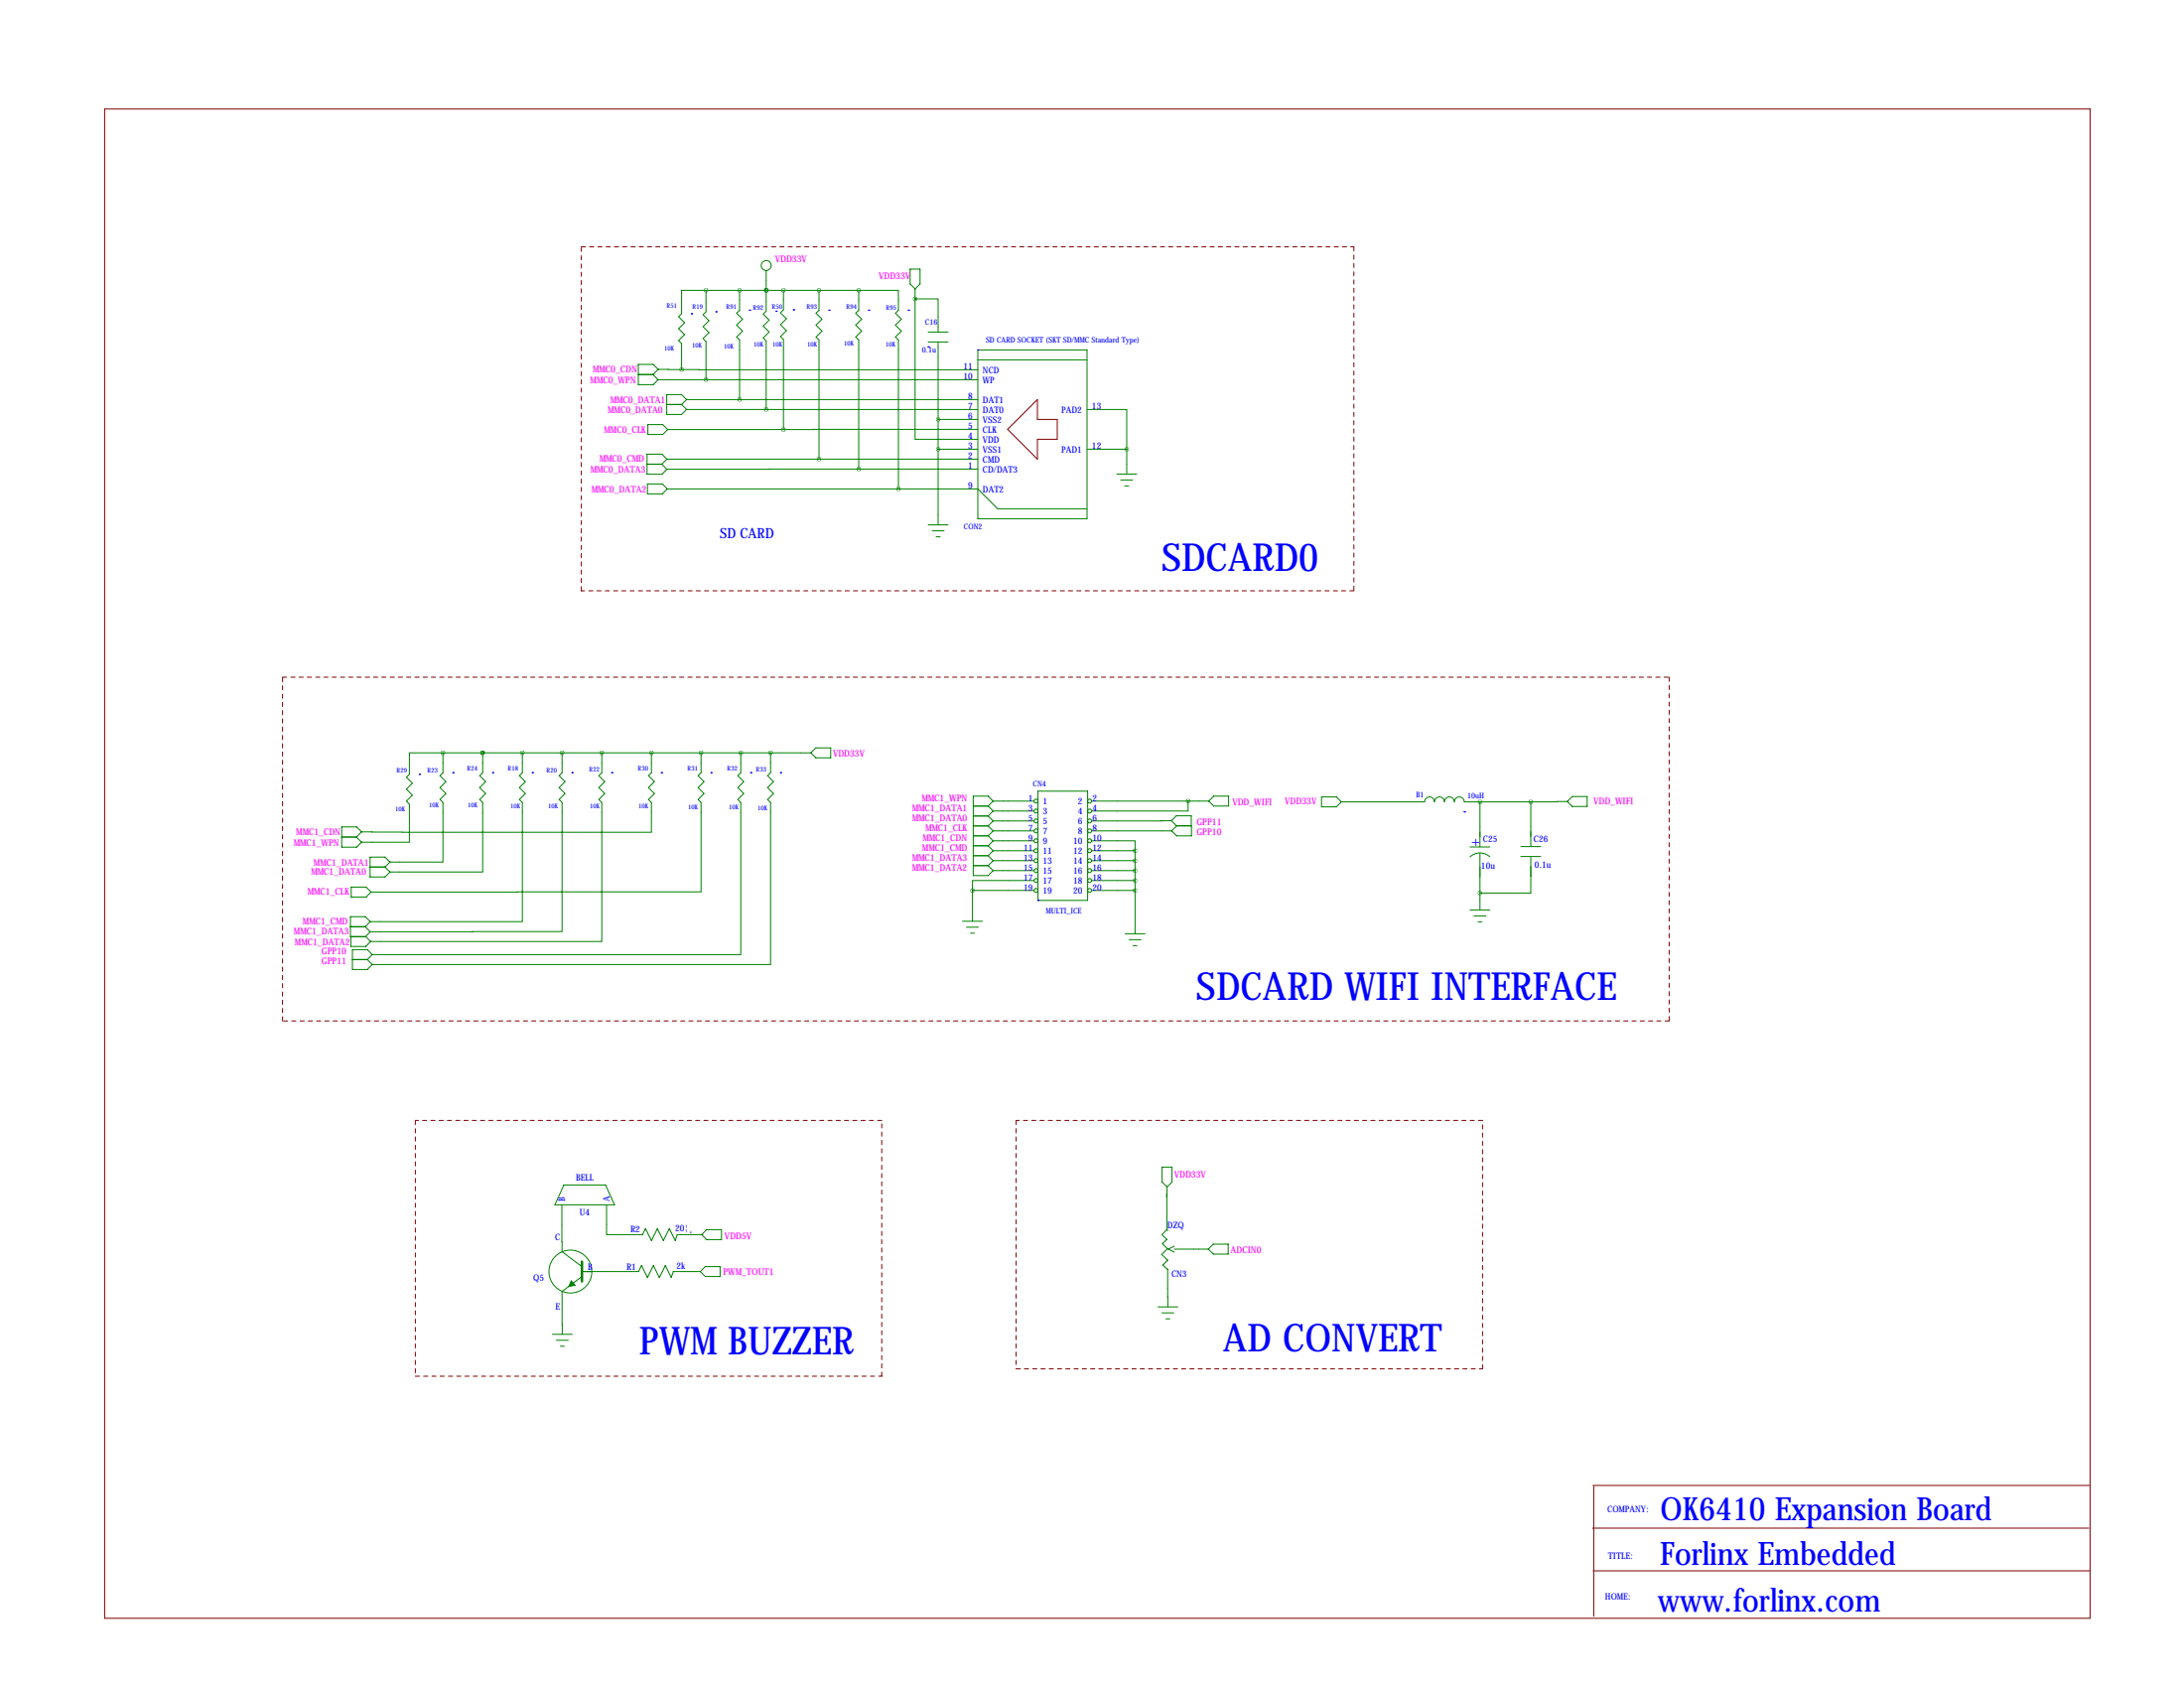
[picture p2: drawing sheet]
<svg xmlns="http://www.w3.org/2000/svg" width="559mm" height="432mm" viewBox="0 0 559 432" stroke-linecap="round" stroke-linejoin="round" font-family="sans-serif">
<path d="M26.8 27.9h508v386.1h-508zM257.8 109.8l7.6-7.6v5.1h5.1v5.1h-5.1v5zM407.6 380h127M407.5 390.9h127M407.8 380.2v33.3M407.6 401.8h127" fill="none" stroke="#800000" stroke-width=".25"/>
<g fill="none" stroke="#800000" stroke-width=".25" stroke-dasharray="1.1 1.1">
<path d="M148.7 63.1h197.7M346.4 63.1v88M148.7 151.1v-88M346.4 151.1h-197.7M72.3 173.2h354.8M427.1 173.2v88M72.3 261.2v-88M427.1 261.2h-354.8M106.3 286.6v65.4M225.6 286.6h-119.3M260 286.6v63.6M379.3 286.6h-119.3"/>
<path d="M106.3 352h119.3M225.6 352v-65.4M260 350.2h119.3M379.3 350.2v-63.6"/>
</g>
<g fill="none" stroke="#008000" stroke-width=".25">
<path d="M180.6 74.3h-6.2v6l-.8 .7 1.6 1.6-1.6 1.5 1.6 1.5-1.6 1.5 .8 .8v6.6M180.6 74.3v5.5l-.7 .7 1.5 1.5-1.5 1.6 1.5 1.5-1.5 1.5 .7 .8v9.7M180.6 74.3h39.1M189.2 74.3v5l-.7 .8 1.5 1.5-1.5 1.6 1.5 1.5-1.5 1.5 .7 .8v15.2M196 69.2v10.4l-.7 .8 1.5 1.5-1.5 1.5 1.5 1.5-1.5 1.6 .7 .7v17.5M196 74.3h.1M200.5 74.3v4.9l-.8 .8 1.5 1.5-1.5 1.6 1.5 1.5-1.5 1.5 .8 .8v23M209.5 74.3v5l-.7 .8 1.5 1.5-1.5 1.6 1.5 1.5-1.5 1.5 .7 .8v30.4M219.7 74.3v5l-.8 .8 1.6 1.5-1.6 1.6 1.6 1.5-1.6 1.5 .8 .8v33M219.7 74.3h10.2v5l-.8 .8 1.5 1.5-1.5 1.6 1.5 1.5-1.5 1.5 .8 .8v38.1M232.9 68.8h2.5v3.8l-1.3 1.3-1.2-1.3zM234.1 76.5v35.9h16.1"/>
<path d="M234.1 76.5h5.9v8.4M234.1 76.5h.1M234.1 73.9v2.6M163.3 93.2h3.8l1.3 1.3-1.3 1.3h-3.8zM163.3 95.9h3.8l1.3 1.2-1.3 1.3h-3.8zM168.4 94.5h6M168.4 97.1h81.8M174.4 94.5l75.8 .1M237.5 87.5h5.1M237.5 84.9h5.1M240 87.5v46.8M250.2 89.5h27.9v43.2h-27.9z"/>
<path d="M250.2 92h27.9M165.6 118.7h3.8M165.8 108.6h3.8l1.2 1.3-1.2 1.3h-3.8zM169.4 118.8l1.2 1.2M170.6 103.5h3.8M170.6 117.4h79.6M170.6 117.4l-1.2-1.2h-3.8v5.1h3.8l1.2-1.3M170.6 117.4l-1.2 1.3M170.8 109.9h29.7M174.4 103.5l1.3 1.2M175.7 104.7h74.5M175.7 102.2h74.5"/>
<path d="M175.7 102.2l-1.3-1.3h-3.8v5.1h3.8l1.3-1.3M175.7 102.2l-1.3 1.3M219.7 120h-49.1M219.7 120h30.5M240 114.9h10.2M240 107.3h10.2M250.2 109.8l-49.7 .1M278.1 104.7h10.2v10.2M278.1 114.9h10.2M288.3 114.9v6.4M165.7 123.8h3.8l1.2 1.3-1.2 1.2h-3.8zM170.7 125.1h79.5l5.1 5h22.8"/>
<path d="M237.5 134.3h5.1M238.5 135.8h3.1M239.5 137.3h1M285.8 121.3h5M286.8 122.8h3M287.8 124.3h1M113.3 192.6v5.1l-.7 .7 1.5 1.5-1.5 1.6 1.5 1.5-1.5 1.5 .7 .8v15.2h-13.5M113.3 192.6h-8.6v5.5l-.7 .7 1.5 1.6-1.5 1.5 1.5 1.5-1.5 1.5 .7 .8v9.7h-12.2M113.3 192.6h94.2M123.5 192.6v5.1l-.8 .7 1.6 1.5-1.6 1.6 1.6 1.5-1.6 1.5 .8 .8v17.8h-23.7M123.5 192.6h.1M133.7 192.6v5.1l-.8 .7 1.5 1.5-1.5 1.6 1.5 1.5-1.5 1.5 .8 .8v30.5h-39"/>
<path d="M143.8 192.6v5.1l-.7 .7 1.5 1.5-1.5 1.6 1.5 1.5-1.5 1.5 .7 .8v33l-49.1 .1M154 192.6v5.1l-.8 .7 1.5 1.5-1.5 1.6 1.5 1.5-1.5 1.5 .8 .8v35.5h-59.2M166.7 192.6v5.1l-.8 .7 1.5 1.5-1.5 1.6 1.5 1.5-1.5 1.5 .8 .8v7.6l-74.2-.1M179.4 192.6v5.1l-.8 .7 1.5 1.5-1.5 1.6 1.5 1.5-1.5 1.5 .8 .8v22.8l-84.5 .1M189.5 192.6v5.1l-.7 .7 1.5 1.5-1.5 1.6 1.5 1.5-1.5 1.5 .7 .8v38.9h-94.3M197.2 192.6v5.1l-.8 .7 1.5 1.5-1.5 1.6 1.5 1.5-1.5 1.5 .8 .8v41.4h-102M208.7 191.3h3.8v2.6h-3.8l-1.2-1.3zM87.4 211.5h3.8l1.3 1.3-1.3 1.3h-3.8zM87.4 214.2h3.8l1.3 1.2-1.3 1.3h-3.8zM249 206.2h3.8M249 208.7h3.8M249 211.3h3.8"/>
<path d="M249 213.8h3.8M249 216.4h3.8M249 218.9h3.8M252.8 206.2l1.3 1.3M252.8 208.7l1.3 1.3M252.8 211.3l1.3 1.2M252.8 213.8l1.3 1.3M252.8 216.4l1.3 1.2M252.8 218.9l1.3 1.3M254.1 204.9h10.5M254.1 207.5h10.5M254.1 210h10.5"/>
<path d="M254.1 212.5h10.5M254.1 215.1h10.5M254.1 217.6h10.5M254.1 204.9l-1.3 1.3M254.1 204.9l-1.3-1.2h-3.8v20.3h3.8l1.3-1.3M254.1 207.5l-1.3 1.2M254.1 210l-1.3 1.3M254.1 212.5l-1.3 1.3M254.1 215.1l-1.3 1.3M254.1 217.6l-1.3 1.3M265.6 202.4h12.7v27.9h-12.7zM279.3 215.1h11.1v2.5"/>
<path d="M279.3 204.9h30M279.3 212.5h20.5M279.3 217.6h11.1M290.4 217.6v21.3M299.7 210h-20.4M299.7 210l1.3-1.3h3.8v2.5h-3.8zM301 211.3h3.9v2.5h-3.9l-1.2-1.3zM304 204.9v2.6h-24.7M310.5 203.7h3.9v2.5h-3.9l-1.2-1.3zM338.1 203.9h3.8l1.3 1.2-1.3 1.3h-3.8zM343.2 205.1h21.3a1.27 1.27 0 0 1 1.3-1.2 1.27 1.27 0 0 1 1.2 1.2 1.27 1.27 0 0 1 1.3-1.2 1.27 1.27 0 0 1 1.3 1.2 1.27 1.27 0 0 1 1.2-1.2 1.27 1.27 0 0 1 1.3 1.2 1.27 1.27 0 0 1 1.3-1.2 1.27 1.27 0 0 1 1.2 1.2h17.1M376.1 216.7h5.1"/>
<path d="M376.1 219.2a3.7 3.7 0 0 1 5.1 0M378.7 205.1v11.6M378.7 218.2v14.6M389.1 216.6h5.1M389.1 219.1h5.1M391.7 219.1v9.3h-13M391.7 205.1v11.5M401 205l-9.3 .1M401 205l1.3-1.2h3.8v2.5h-3.8zM89.7 237.1h3.8l1.2 1.3M89.8 239.6h3.8l1.2 1.2-1.2 1.3h-3.8zM89.9 226.9h3.8l1.2 1.3-1.2 1.3h-3.8z"/>
<path d="M94.7 221.8h3.8M94.7 235.8l-1.2-1.3h-3.8v5.1h3.8l1.2-1.2M94.7 235.8l-1.2 1.2h-3.8M98.5 221.8l1.3 1.3M99.8 220.5l-1.3-1.2h-3.8v5h3.8l1.3-1.2M99.8 220.5l-1.3 1.3M246.3 235.7h5.1M247.3 237.2h3M248.3 238.7h1M248.8 227.8h15.8M248.8 227.8v7.9M249 221.4h3.8"/>
<path d="M252.8 221.4l1.3 1.3M254.1 220.2h10.5M254.1 222.7h10.5M254.1 220.2l-1.3 1.2M264.6 225.2h-15.8v2.6M279.3 220.2h11.1M279.3 222.7h11.1M279.3 225.2h11.1M279.3 227.8h11.1M287.9 238.9h5.1M376.1 232.8h5.1M377.1 234.3h3.1"/>
<path d="M378.2 235.8h1M90.2 245.5h3.8M94 245.5l1.2 1.2M95.2 244.2l-1.2-1.3h-3.8v5.1h3.8l1.2-1.3M95.2 244.2l-1.2 1.3M288.9 240.4h3M289.9 241.9h1M297.3 298.6h2.6v3.8l-1.3 1.2-1.3-1.2zM143.8 308.2v12l5.1 3.8M144.3 303.1h10.6l2.3 5.1h-15.2zM155.2 308.2v7.6h9.2l.8-1.5 1.5 3 1.5-3 1.5 3 1.5-3 1.6 3 .5-1.5h6.2M179.5 315.8l1.3-1.2h3.8v2.5h-3.8z"/>
<path d="M298.6 314.6l-1.3 1.2 1.3 1.2-1.2 1.2 1.3 1.2-1.5 1.5 1.6 1.5-1.3 1.2 1.3 1.2M298.6 314.6l.2 .2M298.6 303.6v11M300.4 319.5h8.8M300.4 318.8l-1.5 .7 1.5 .8M309.2 319.5l1.2-1.2h3.8v2.5h-3.8zM148.9 326.5l-5.1 3.9 .1 10.9M148.9 325.3h14.5l.7-1.6 1.6 3.1 1.5-3.1 1.5 3.1 1.5-3.1 1.6 3.1 .5-1.5h6.9M180.4 324h3.9v2.5h-3.9l-1.2-1.2zM296.3 334.3h5M297.3 335.8h3M298.3 337.4h1"/>
<path d="M298.8 324.6v9.7M141.3 341.3h5.1M142.3 342.8h3.1M143.4 344.4h1"/>
<circle cx="196" cy="67.9" r="1.27"/>
<circle cx="265.1" cy="210" r=".51"/>
<circle cx="265.1" cy="215.1" r=".51"/>
<circle cx="265.1" cy="204.9" r=".51"/>
<circle cx="265.1" cy="217.6" r=".51"/>
<circle cx="265.1" cy="207.5" r=".51"/>
<circle cx="265.1" cy="212.5" r=".51"/>
<circle cx="278.8" cy="210" r=".51"/>
<circle cx="278.8" cy="215.1" r=".51"/>
<circle cx="278.8" cy="204.9" r=".51"/>
<circle cx="278.8" cy="207.5" r=".51"/>
<circle cx="278.8" cy="217.6" r=".51"/>
<circle cx="278.8" cy="212.5" r=".51"/>
<circle cx="265.1" cy="227.8" r=".51"/>
<circle cx="265.1" cy="222.7" r=".51"/>
<circle cx="265.1" cy="220.2" r=".51"/>
<circle cx="265.1" cy="225.2" r=".51"/>
<circle cx="278.8" cy="222.7" r=".51"/>
<circle cx="278.8" cy="227.8" r=".51"/>
<circle cx="278.8" cy="220.2" r=".51"/>
<circle cx="278.8" cy="225.2" r=".51"/>
<circle cx="145.9" cy="325.3" r="5.5"/>
</g>
<g fill="none" stroke="#00f" stroke-width=".25">
<path d="M183.2 79.8h.1M191.8 79.3h.1M198.6 79.6h.1M203 79.2h.1M212.1 79.3h.1M222.2 79.3h.1M232.4 79.3h.1M176.9 80.3h.1M237.5 88.7h.1M250.2 89.5h.1M107.3 198.1h.1M115.9 197.7h.1"/>
<path d="M126 197.7h.1M136.2 197.7h.1M146.4 197.7h.1M156.5 197.7h.1M169.2 197.7h.1M181.9 197.7h.1M192.1 197.7h.1M199.7 197.7h.1M374.6 207.7h.1M265.6 230.3h.1"/>
</g>
<path d="M146.2 327.7l1 1.1-1.7 .3z" fill="#008000" stroke="#008000" stroke-width=".25"/>
<path d="M148.9 322.7v5.1" fill="none" stroke="#008000" stroke-width=".63"/>
<path d="M189.2 102.2a.05 .05 0 0 0 .1 0 .05 .05 0 0 0-.1 0zM209.5 117.4a.05 .05 0 0 0 .1 0 .05 .05 0 0 0-.1 0zM229.8 125.1a.05 .05 0 0 0 .1 0 .05 .05 0 0 0-.1 0zM240 114.9a.05 .05 0 0 0 .1 0 .05 .05 0 0 0-.1 0zM180.6 97.1a.05 .05 0 0 0 .1 0 .05 .05 0 0 0-.1 0zM240 107.3a.05 .05 0 0 0 .1 0 .05 .05 0 0 0-.1 0zM234.1 76.5a.05 .05 0 0 0 .1 0 .05 .05 0 0 0-.1 0zM133.6 192.6a.05 .05 0 0 0 .1 0 .05 .05 0 0 0-.1 0zM143.8 192.6a.05 .05 0 0 0 .1 0 .05 .05 0 0 0-.1 0zM113.3 192.6a.05 .05 0 0 0 .1 0 .05 .05 0 0 0-.1 0zM153.9 192.6a.05 .05 0 0 0 .1 0 .05 .05 0 0 0-.1 0zM166.6 192.6a.05 .05 0 0 0 .1 0 .05 .05 0 0 0-.1 0zM290.4 217.6a.05 .05 0 0 0 .1 0 .05 .05 0 0 0-.1 0zM290.4 220.2a.05 .05 0 0 0 .1 0 .05 .05 0 0 0-.1 0zM290.4 222.7a.05 .05 0 0 0 .1 0 .05 .05 0 0 0-.1 0zM179.3 192.6a.05 .05 0 0 0 .1 0 .05 .05 0 0 0-.1 0zM189.5 192.6a.05 .05 0 0 0 .1 0 .05 .05 0 0 0-.1 0zM378.6 205.1a.05 .05 0 0 0 .1 0 .05 .05 0 0 0-.1 0zM378.6 228.4a.05 .05 0 0 0 .1 0 .05 .05 0 0 0-.1 0zM391.6 205.1a.05 .05 0 0 0 .1 0 .05 .05 0 0 0-.1 0zM200.4 109.9a.05 .05 0 0 0 .1 0 .05 .05 0 0 0-.1 0zM290.4 225.2a.05 .05 0 0 0 .1 0 .05 .05 0 0 0-.1 0zM290.4 227.8a.05 .05 0 0 0 .1 0 .05 .05 0 0 0-.1 0zM248.8 227.8a.05 .05 0 0 0 .1 0 .05 .05 0 0 0-.1 0zM196 104.7a.05 .05 0 0 0 .1 0 .05 .05 0 0 0-.1 0zM180.6 74.3a.05 .05 0 0 0 .1 0 .05 .05 0 0 0-.1 0zM196 74.3a.05 .05 0 0 0 .1 0 .05 .05 0 0 0-.1 0zM196 74.3a.05 .05 0 0 0 .1 0 .05 .05 0 0 0-.1 0zM209.5 74.3a.05 .05 0 0 0 .1 0 .05 .05 0 0 0-.1 0zM200.4 74.3a.05 .05 0 0 0 .1 0 .05 .05 0 0 0-.1 0zM189.2 74.3a.05 .05 0 0 0 .1 0 .05 .05 0 0 0-.1 0zM197.1 192.6a.05 .05 0 0 0 .1 0 .05 .05 0 0 0-.1 0z" fill="#008000" stroke="#008000" stroke-width="1"/>
<g font-size="9.9" fill="#00f">
<text x="297.2" y="146.1">SDCARD0</text>
<text x="306.1" y="255.8">SDCARD WIFI INTERFACE</text>
<text x="163.6" y="346.5">PWM BUZZER</text>
<text x="312.9" y="345.7">AD CONVERT</text>
</g>
<g font-size="8.2" fill="#00f">
<text x="424.8" y="388.9">OK6410 Expansion Board</text>
<text x="424.7" y="400.3">Forlinx Embedded</text>
<text x="424.1" y="412.2">www.forlinx.com</text>
</g>
<g font-size="3.6" fill="#00f">
<text x="184.1" y="137.8">SD CARD</text>
<text x="376.4" y="216.4">+</text>
</g>
<g font-size="2.4" fill="#f0f">
<text x="198.3" y="67.1">VDD33V</text>
<text x="224.8" y="71.4">VDD33V</text>
<text x="151.7" y="95.3">MMC0_CDN</text>
<text x="151" y="98">MMC0_WPN</text>
<text x="155.5" y="105.6">MMC0_DATA0</text>
<text x="156.2" y="103.1">MMC0_DATA1</text>
<text x="154.6" y="110.6">MMC0_CLK</text>
<text x="153.3" y="118.2">MMC0_CMD</text>
<text x="151.1" y="120.8">MMC0_DATA3</text>
<text x="151.3" y="126">MMC0_DATA2</text>
<text x="213.1" y="193.5">VDD33V</text>
<text x="233.4" y="207.5">MMC1_DATA1</text>
<text x="235.8" y="204.9">MMC1_WPN</text>
<text x="315.3" y="206.1">VDD_WIFI</text>
<text x="328.8" y="205.8">VDD33V</text>
<text x="407.7" y="205.8">VDD_WIFI</text>
<text x="75.8" y="213.6">MMC1_CDN</text>
<text x="233.4" y="210">MMC1_DATA0</text>
<text x="236.1" y="215.1">MMC1_CDN</text>
<text x="236.8" y="212.5">MMC1_CLK</text>
<text x="306.2" y="211.2">GPP11</text>
<text x="306.2" y="213.7">GPP10</text>
<text x="75.1" y="216.4">MMC1_WPN</text>
<text x="80.3" y="221.4">MMC1_DATA1</text>
<text x="233.4" y="220.2">MMC1_DATA3</text>
<text x="235.9" y="217.6">MMC1_CMD</text>
<text x="79.6" y="223.9">MMC1_DATA0</text>
<text x="233.4" y="222.7">MMC1_DATA2</text>
<text x="78.7" y="229">MMC1_CLK</text>
<text x="75.2" y="239.1">MMC1_DATA3</text>
<text x="77.5" y="236.5">MMC1_CMD</text>
<text x="75.4" y="241.8">MMC1_DATA2</text>
<text x="82.3" y="244.2">GPP10</text>
<text x="82.3" y="246.7">GPP11</text>
<text x="300.4" y="301.3">VDD33V</text>
<text x="185.4" y="317">VDD5V</text>
<text x="314.9" y="320.4">ADCIN0</text>
<text x="185" y="326.2">PWM_TOUT1</text>
</g>
<g font-size="2.3" fill="#00f">
<text x="246.5" y="94.6">11</text>
<text x="251.5" y="95.4">NCD</text>
<text x="246.5" y="97.1">10</text>
<text x="251.5" y="97.9">WP</text>
<text x="247.7" y="107.3">6</text>
<text x="247.7" y="104.7">7</text>
<text x="247.7" y="102.2">8</text>
<text x="251.5" y="105.6">DAT0</text>
<text x="251.5" y="103">DAT1</text>
<text x="271.6" y="105.6">PAD2</text>
<text x="279.4" y="104.7">13</text>
<text x="247.7" y="112.4">4</text>
<text x="247.7" y="109.8">5</text>
<text x="251.5" y="113.2">VDD</text>
<text x="251.5" y="110.6">CLK</text>
<text x="251.5" y="108.1">VSS2</text>
<text x="247.7" y="120">1</text>
<text x="247.7" y="117.4">2</text>
<text x="247.7" y="114.9">3</text>
<text x="251.5" y="118.3">CMD</text>
<text x="251.5" y="115.7">VSS1</text>
<text x="271.6" y="115.7">PAD1</text>
<text x="279.4" y="114.9">12</text>
<text x="247.7" y="125.1">9</text>
<text x="251.5" y="125.9">DAT2</text>
<text x="251.5" y="120.8">CD/DAT3</text>
<text x="263.1" y="204.9">1</text>
<text x="263.1" y="207.5">3</text>
<text x="266.9" y="205.7">1</text>
<text x="266.9" y="208.3">3</text>
<text x="275.8" y="205.7">2</text>
<text x="275.8" y="208.3">4</text>
<text x="279.6" y="204.9">2</text>
<text x="279.6" y="207.5">4</text>
<text x="263.1" y="210">5</text>
<text x="263.1" y="212.5">7</text>
<text x="263.1" y="215.1">9</text>
<text x="266.9" y="210.8">5</text>
<text x="266.9" y="213.4">7</text>
<text x="266.9" y="215.9">9</text>
<text x="274.6" y="215.9">10</text>
<text x="275.8" y="210.8">6</text>
<text x="275.8" y="213.4">8</text>
<text x="279.6" y="210">6</text>
<text x="279.6" y="212.5">8</text>
<text x="279.6" y="215.1">10</text>
<text x="379.5" y="215.4">C25</text>
<text x="392.4" y="215.4">C26</text>
<text x="261.9" y="217.6">11</text>
<text x="261.9" y="220.2">13</text>
<text x="266.9" y="218.4">11</text>
<text x="266.9" y="221">13</text>
<text x="274.6" y="218.4">12</text>
<text x="274.6" y="221">14</text>
<text x="279.6" y="217.6">12</text>
<text x="279.6" y="220.2">14</text>
<text x="261.9" y="222.7">15</text>
<text x="261.9" y="225.2">17</text>
<text x="261.9" y="227.8">19</text>
<text x="266.9" y="223.5">15</text>
<text x="266.9" y="226.1">17</text>
<text x="274.6" y="223.5">16</text>
<text x="274.6" y="226.1">18</text>
<text x="279.6" y="222.7">16</text>
<text x="279.6" y="225.2">18</text>
<text x="279.6" y="227.8">20</text>
<text x="379" y="222.3">10u</text>
<text x="392.7" y="222.1">0.1u</text>
<text x="266.9" y="228.6">19</text>
<text x="274.6" y="228.6">20</text>
<text x="147.4" y="302.1">BELL</text>
<text x="144.6" y="307.4" transform="rotate(-90 144.6 307.4)">B</text>
<text x="148.3" y="310.8">U4</text>
<text x="156" y="307.4" transform="rotate(-90 156 307.4)">A</text>
<text x="142" y="317.2">C</text>
<text x="161.3" y="315.3">R2</text>
<text x="172.8" y="314.9">20¦¸</text>
<text x="298.7" y="314.2">DZQ</text>
<text x="136.5" y="327.6">Q5</text>
<text x="150.4" y="324.8">B</text>
<text x="160.3" y="324.8">R1</text>
<text x="173.1" y="324.6">2k</text>
<text x="299.7" y="326.7">CN3</text>
<text x="142.1" y="334.9">E</text>
<text x="411.3" y="386.8">COMPANY:</text>
<text x="411.4" y="398.7">TITLE:</text>
<text x="410.7" y="409.3">HOME:</text>
</g>
<g font-size="2" fill="#00f">
<text x="236.7" y="83.1">C16</text>
<text x="252.2" y="87.6">SD CARD SOCKET (SKT SD/MMC Standard Type)</text>
<text x="236" y="90.2">0.1u</text>
<text x="246.6" y="135.3">CON2</text>
<text x="264.3" y="201.1">CN4</text>
<text x="362.3" y="203.9">B1</text>
<text x="375.4" y="204.2">10uH</text>
<text x="267.6" y="233.6">MULTI_ICE</text>
</g>
<g font-size="1.6" fill="#00f">
<text x="170.6" y="78.6">R51</text>
<text x="177.2" y="78.9">R19</text>
<text x="185.8" y="78.9">R91</text>
<text x="192.7" y="79.1">R92</text>
<text x="197.5" y="78.9">R50</text>
<text x="206.4" y="78.9">R93</text>
<text x="216.6" y="78.9">R94</text>
<text x="226.7" y="79.1">R95</text>
<text x="169.9" y="89.5">10K</text>
<text x="177" y="88.8">10K</text>
<text x="185.2" y="89">10K</text>
<text x="192.8" y="88.5">10K</text>
<text x="197.6" y="88.5">10K</text>
<text x="206.5" y="88.5">10K</text>
<text x="215.9" y="88.3">10K</text>
<text x="226.6" y="88.5">10K</text>
<text x="101.5" y="197.5">R29</text>
<text x="109.4" y="197.5">R23</text>
<text x="119.5" y="197">R24</text>
<text x="130" y="197">R18</text>
<text x="139.9" y="197.5">R20</text>
<text x="150.8" y="197.2">R22</text>
<text x="163.2" y="197">R30</text>
<text x="175.9" y="197">R31</text>
<text x="186.1" y="197">R32</text>
<text x="193.5" y="197.2">R33</text>
<text x="101.1" y="207.4">10K</text>
<text x="109.7" y="206.4">10K</text>
<text x="119.6" y="206.4">10K</text>
<text x="130.6" y="206.6">10K</text>
<text x="140.2" y="206.6">10K</text>
<text x="150.9" y="206.6">10K</text>
<text x="163.3" y="206.6">10K</text>
<text x="176" y="206.9">10K</text>
<text x="186.4" y="206.9">10K</text>
<text x="193.8" y="207.1">10K</text>
</g>
</svg>
